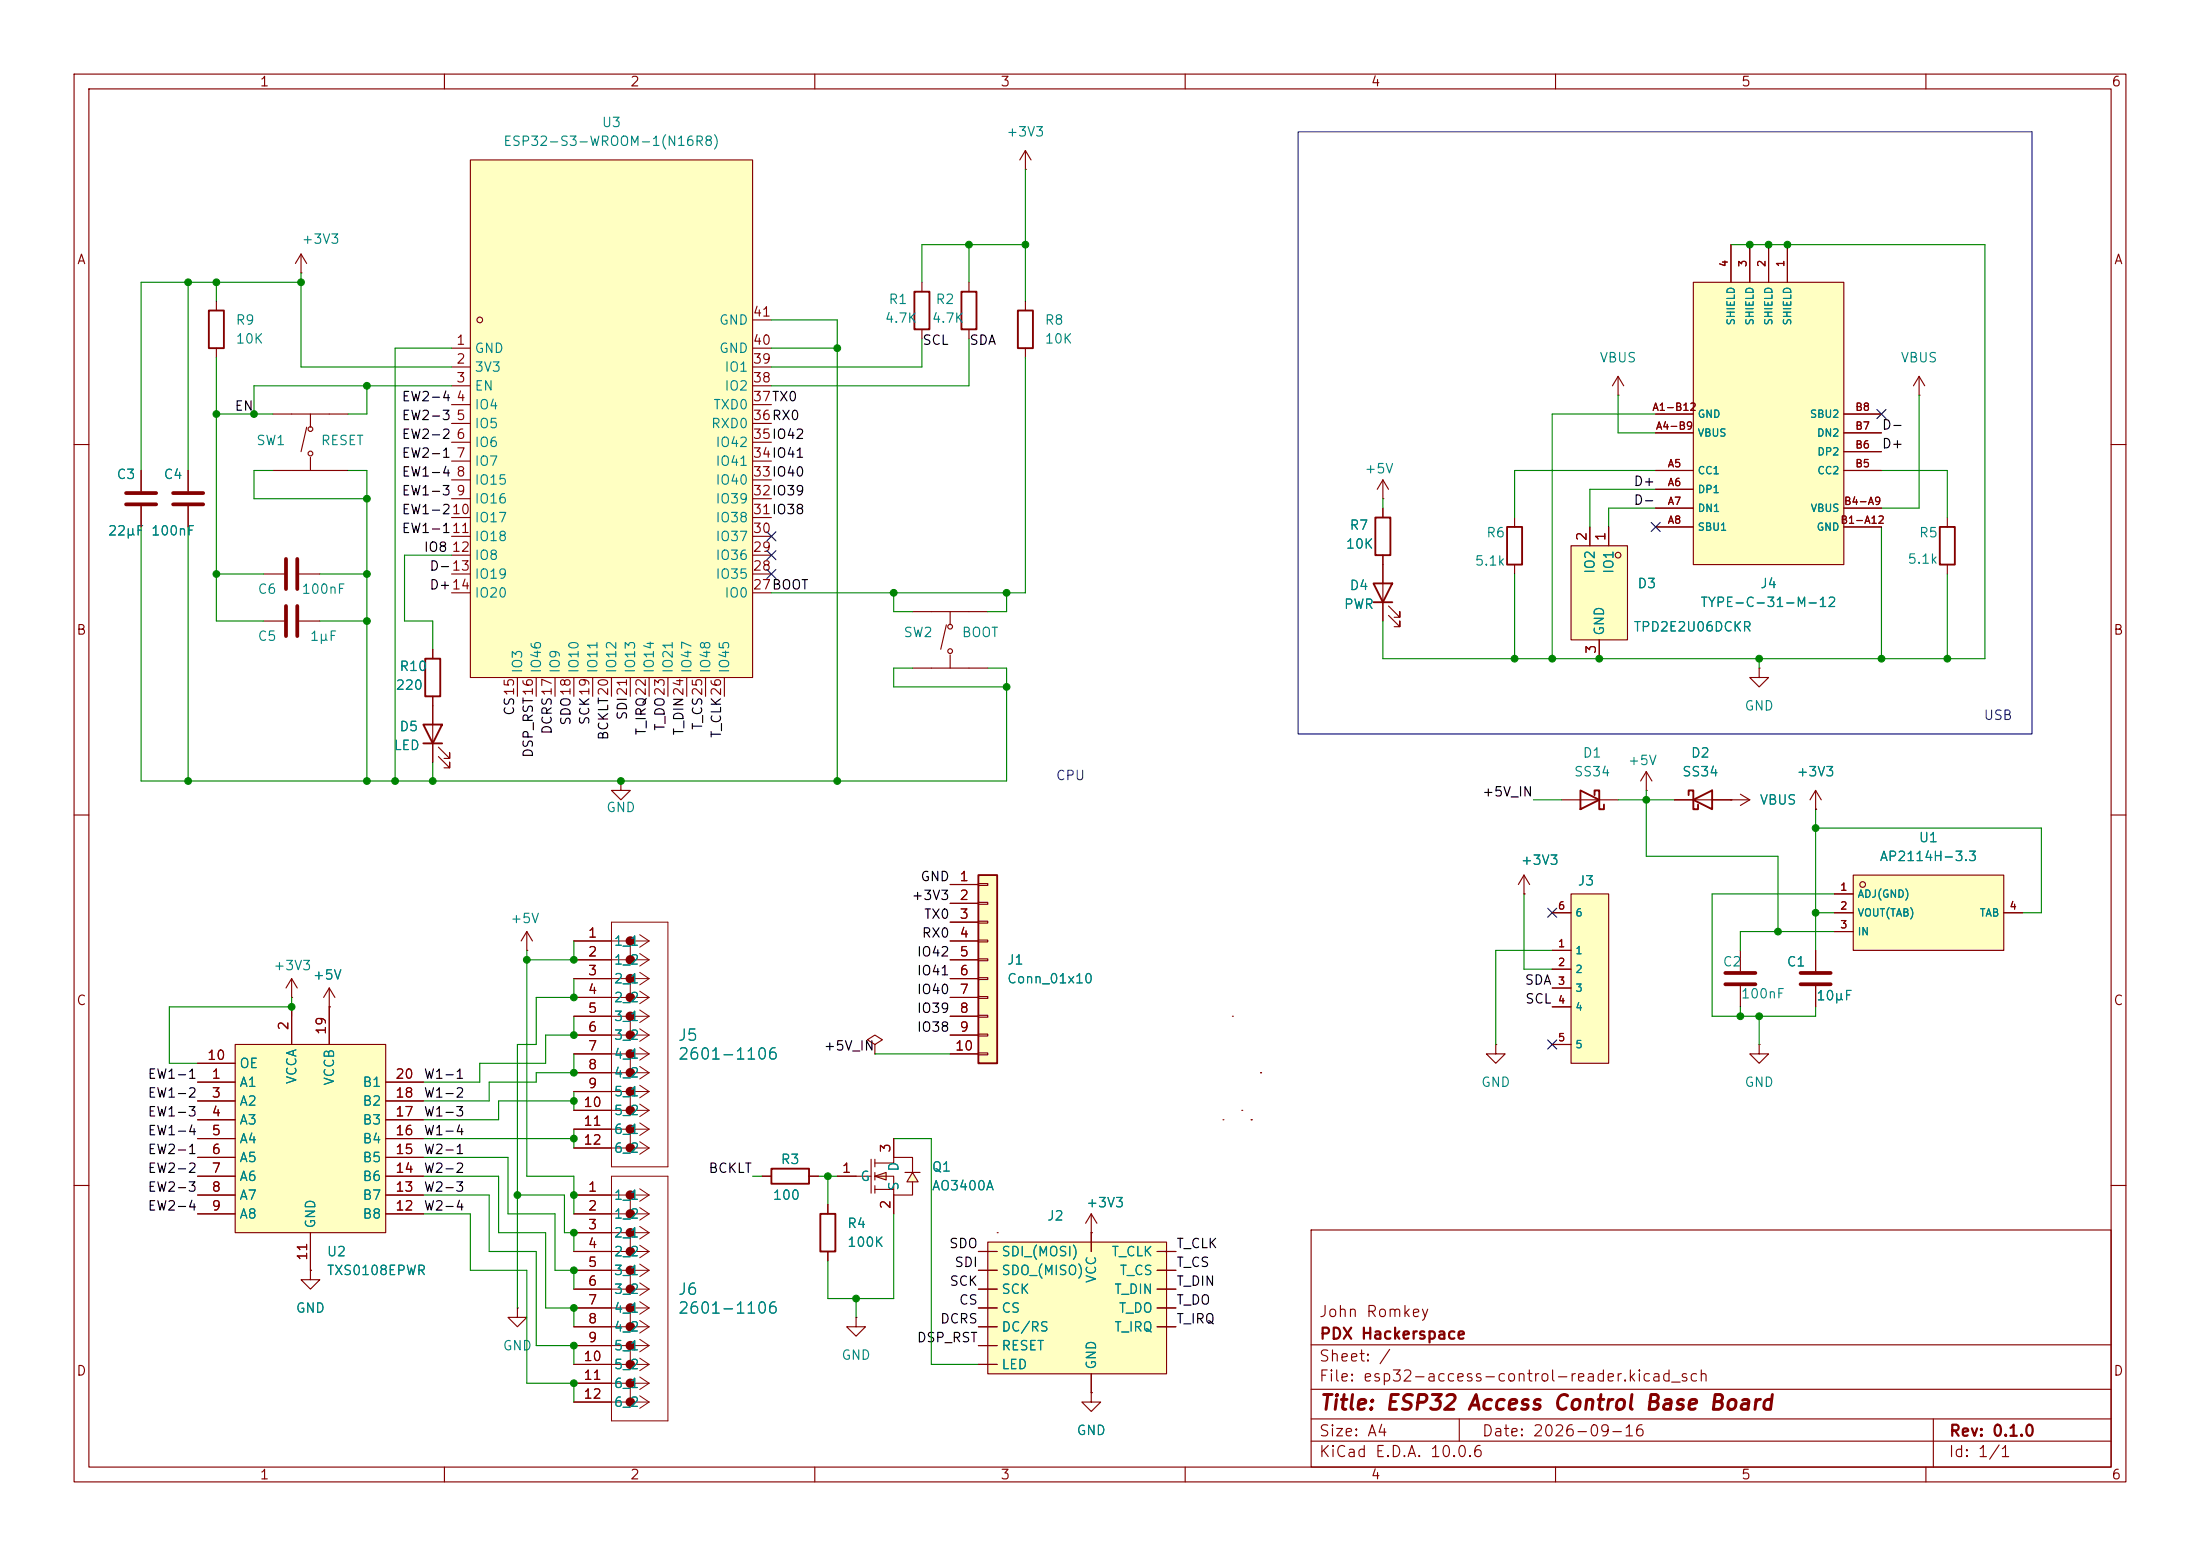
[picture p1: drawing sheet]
<svg xmlns="http://www.w3.org/2000/svg" width="297mm" height="210mm" viewBox="0 0 297 210" stroke-linecap="round" stroke-linejoin="round" font-family="sans-serif">
<g fill="none" stroke="#840000" stroke-width=".15">
<path d="M10 10h277v190h-277zM12 12h273v186h-273zM60 10v2M110 10v2M160 10v2M210 10v2M260 10v2M10 60h2M285 60h2M10 110h2M285 110h2M10 160h2"/>
<path d="M77.5 161.3h5M77.5 163.8h5M77.5 166.4h5M77.5 168.9h5M77.5 171.5h5M77.5 174h5M77.5 176.5h5M77.5 179.1h5M115.6 177.8v1.3h1.2l-1.2 1.2-1.3-1.2h1.3M115.6 177.8h.1M177 166h108v32h-108zM285 160h2"/>
<path d="M60 198v2M77.5 181.6h5M77.5 184.2h5M77.5 186.7h5M77.5 189.2h5M110 198v2M160 198v2M177 194.5h108M177 191.5h108M177 187.5h108M177 181.5h108M197 191.5v3"/>
<path d="M210 198v2M260 198v2M261 191.5v6.5"/>
</g>
<g fill="none" stroke="#840000" stroke-width=".14">
<path d="M82.5 158.8h7.7v33h-7.7zM82.5 161.3h5.1M82.5 163.8h5.1M82.5 166.4h5.1M82.5 168.9h5.1M82.5 171.5h5.1M82.5 174h5.1M82.5 176.5h5.1M82.5 179.1h5.1M85.1 161.3v2.5M85.1 166.4v2.5M85.1 171.5v2.5"/>
<path d="M85.1 176.5v2.6M86.4 160.4l1.2 .9M86.4 163l1.2 .8M86.4 165.5l1.2 .9M86.4 168.1l1.2 .8M86.4 170.6l1.2 .9M86.4 173.1l1.2 .9M86.4 175.7l1.2 .8M86.4 178.2l1.2 .9M87.6 161.3l-1.2 .8M87.6 163.8l-1.2 .9M87.6 166.4l-1.2 .8"/>
<path d="M87.6 168.9l-1.2 .9M87.6 171.5l-1.2 .8M87.6 174l-1.2 .8M87.6 176.5l-1.2 .9M87.6 179.1l-1.2 .8M82.5 181.6h5.1M82.5 184.2h5.1M82.5 186.7h5.1M82.5 189.2h5.1M85.1 181.6v2.6M85.1 186.7v2.5M86.4 180.8l1.2 .8"/>
<path d="M86.4 183.3l1.2 .9M86.4 185.8l1.2 .9M86.4 188.4l1.2 .8M87.6 181.6l-1.2 .9M87.6 184.2l-1.2 .8M87.6 186.7l-1.2 .8M87.6 189.2l-1.2 .9"/>
</g>
<g fill="#840000" stroke="#840000" stroke-width=".51">
<circle cx="85.1" cy="161.3" r=".38"/>
<circle cx="85.1" cy="163.8" r=".38"/>
<circle cx="85.1" cy="166.4" r=".38"/>
<circle cx="85.1" cy="168.9" r=".38"/>
<circle cx="85.1" cy="171.5" r=".38"/>
<circle cx="85.1" cy="174" r=".38"/>
<circle cx="85.1" cy="176.5" r=".38"/>
<circle cx="85.1" cy="179.1" r=".38"/>
<circle cx="85.1" cy="181.6" r=".38"/>
<circle cx="85.1" cy="184.2" r=".38"/>
<circle cx="85.1" cy="186.7" r=".38"/>
<circle cx="85.1" cy="189.2" r=".38"/>
</g>
<path d="M212.1 73.7h7.6v12.7h-7.6z" fill="#ffffc2"/>
<g fill="none" stroke="#840000" stroke-width=".15">
<path d="M36.8 55.9h10.2M41.4 57.7l-.8 3.3M41.9 55.9v1.8M36.8 63.5h10.2M41.9 61.7v1.8M204.5 69.9v1.2M204.5 76.2v1.3M212.1 73.7h7.6v12.7h-7.6zM214.6 71.1v2.6M217.2 71.1v2.6M215.9 86.4v2.5M71.1 128.3h.1"/>
<path d="M71.1 125.7l-.7 1.3M71.1 125.7l.8 1.3M71.1 125.7v2.6M201.9 141v1.2h1.3l-1.3 1.3-1.2-1.3h1.2M201.9 141h.1"/>
<circle cx="41.9" cy="57.9" r=".32"/>
<circle cx="41.9" cy="61.2" r=".32"/>
<circle cx="218.4" cy="74.9" r=".38"/>
</g>
<path d="M203.5 71.1h2v5.1h-2z" fill="none" stroke="#840000" stroke-width=".25"/>
<path d="M63.5 21.6h38.1v69.8h-38.1z" fill="#ffffc2"/>
<g fill="none" stroke="#840000" stroke-width=".15">
<path d="M63.5 21.6h38.1v69.8h-38.1zM61 47h2.5M61 49.5h2.5M61 52.1h2.5M61 54.6h2.5M61 57.2h2.5M61 59.7h2.5M101.6 47h2.5M101.6 49.5h2.5M101.6 52.1h2.5M101.6 54.6h2.5M101.6 57.2h2.5"/>
<path d="M101.6 59.7h2.5M101.6 43.2h2.5M61 62.2h2.5M61 64.8h2.5M61 67.3h2.5M61 69.9h2.5M61 72.4h2.5M61 74.9h2.5M61 77.5h2.5M101.6 62.2h2.5M101.6 64.8h2.5M101.6 67.3h2.5"/>
<path d="M101.6 69.9h2.5M101.6 72.4h2.5M101.6 74.9h2.5M101.6 77.5h2.5M61 80h2.5M69.8 91.4v2.6M72.4 91.4v2.6M74.9 91.4v2.6M77.5 91.4v2.6M80 91.4v2.6M82.5 91.4v2.6M85.1 91.4v2.6"/>
<path d="M87.6 91.4v2.6M90.2 91.4v2.6M92.7 91.4v2.6M95.2 91.4v2.6M97.8 91.4v2.6M101.6 80h2.5"/>
<circle cx="64.8" cy="43.2" r=".38"/>
</g>
<path d="M212.1 120.7h5.1v22.8h-5.1z" fill="#ffffc2"/>
<g fill="none" stroke="#840000" stroke-width=".15">
<path d="M218.4 53.3h.1M218.4 50.8l-.7 1.3M218.4 50.8l.8 1.3M218.4 50.8v2.5M259.1 53.3h.1M259.1 50.8l-.8 1.3M259.1 50.8l.7 1.3M259.1 50.8v2.5M19 63.5v2.8M19 68.3v2.8M186.7 67.3h.1M186.7 64.8v2.5"/>
<path d="M186.7 68.6v1.3M186.7 74.9v8.9M186.7 64.8l-.8 1.2M186.7 64.8l.8 1.2M262.9 69.9v1.2M262.9 76.2v1.3M187.5 83.1l1.5 1.5v-.8v.8h-.8M187.5 81.8l1.5 1.5v-.7v.7h-.8M237.5 90.2v1.2h1.3l-1.3 1.3-1.3-1.3h1.3M237.5 90.2h.1M205.7 118.1l-.7 1.3M205.7 118.1l.8 1.3"/>
<path d="M205.7 118.1v2.6M210.8 108h7.6M222.2 106.7h.1M222.2 104.1l-.7 1.3M222.2 104.1l.8 1.3M222.2 104.1v2.6M226.1 108h10.1M233.7 108h.1M234.9 107.2l1.3 .8M236.2 108l-1.3 .7M77.5 127h5M77.5 129.5h5"/>
<path d="M77.5 132.1h5M77.5 134.6h5M77.5 137.2h5M77.5 139.7h5M205.7 120.7h.1M209.5 128.3h2.6M209.5 130.8h2.6M209.5 133.4h2.6M209.5 135.9h2.6M209.5 123.2h2.6M212.1 120.7h5.1v22.8h-5.1zM234.9 128.3v2.8"/>
<path d="M234.9 133.1v2.8M245.1 128.3v2.8M245.1 133.1v2.8M77.5 142.2h5M77.5 144.8h5M77.5 147.3h5M77.5 149.9h5M77.5 152.4h5M77.5 154.9h5M209.5 141h2.6M237.5 141v1.2h1.3l-1.3 1.3-1.3-1.3h1.3M237.5 141h.1"/>
<path d="M69.8 176.5v1.3h1.3l-1.3 1.3-1.2-1.3h1.2M69.8 176.5h.1"/>
</g>
<path d="M185.4 78.7h2.6l-1.3 2.6zM185.7 69.9h2v5h-2zM261.9 71.1h2v5.1h-2zM185.4 81.3h2.6M213.4 106.7l2.5 1.3-2.5 1.2zM215.3 107.3v-.6h.6v2.5h.6v-.6M228 107.3v-.6h.6v2.5h.6v-.6M228.6 108l2.5-1.3v2.5z" fill="none" stroke="#840000" stroke-width=".25"/>
<path d="M17 66.5h4.1M17 68.1h4.1M232.9 131.3h4.1M232.9 132.8h4.1M243.1 131.3h4M243.1 132.8h4" fill="none" stroke="#840000" stroke-width=".51"/>
<g fill="none" stroke="#840000" stroke-width=".14">
<path d="M82.5 124.5h7.7v33h-7.7zM82.5 127h5.1M82.5 129.5h5.1M82.5 132.1h5.1M82.5 134.6h5.1M82.5 137.2h5.1M82.5 139.7h5.1M85.1 127v2.5M85.1 132.1v2.5M85.1 137.2v2.5M86.4 126.2l1.2 .8M86.4 128.7l1.2 .8"/>
<path d="M86.4 131.2l1.2 .9M86.4 133.8l1.2 .8M86.4 136.3l1.2 .9M86.4 138.9l1.2 .8M87.6 127l-1.2 .8M87.6 129.5l-1.2 .9M87.6 132.1l-1.2 .8M87.6 134.6l-1.2 .9M87.6 137.2l-1.2 .8M87.6 139.7l-1.2 .8M82.5 142.2h5.1M82.5 144.8h5.1"/>
<path d="M82.5 147.3h5.1M82.5 149.9h5.1M82.5 152.4h5.1M82.5 154.9h5.1M85.1 142.2v2.6M85.1 147.3v2.6M85.1 152.4v2.5M86.4 141.4l1.2 .8M86.4 143.9l1.2 .9M86.4 146.5l1.2 .8M86.4 149l1.2 .9M86.4 151.6l1.2 .8"/>
<path d="M86.4 154.1l1.2 .8M87.6 142.2l-1.2 .9M87.6 144.8l-1.2 .8M87.6 147.3l-1.2 .9M87.6 149.9l-1.2 .8M87.6 152.4l-1.2 .8M87.6 154.9l-1.2 .9"/>
</g>
<g fill="#840000" stroke="#840000" stroke-width=".51">
<circle cx="85.1" cy="127" r=".38"/>
<circle cx="85.1" cy="129.5" r=".38"/>
<circle cx="85.1" cy="132.1" r=".38"/>
<circle cx="85.1" cy="134.6" r=".38"/>
<circle cx="85.1" cy="137.2" r=".38"/>
<circle cx="85.1" cy="139.7" r=".38"/>
<circle cx="85.1" cy="142.2" r=".38"/>
<circle cx="85.1" cy="144.8" r=".38"/>
<circle cx="85.1" cy="147.3" r=".38"/>
<circle cx="85.1" cy="149.9" r=".38"/>
<circle cx="85.1" cy="152.4" r=".38"/>
<circle cx="85.1" cy="154.9" r=".38"/>
</g>
<path d="M228.6 38.1h20.3v38.1h-20.3z" fill="#ffffc2"/>
<g fill="none" stroke="#840000" stroke-width=".15">
<path d="M228.6 38.1h20.3v38.1h-20.3zM233.7 33v5.1M236.2 33v5.1M238.8 33v5.1M241.3 33v5.1M29.2 40.6v1.3M29.2 47v1.3M223.5 55.9h5.1M223.5 58.4h5.1M248.9 55.9h5.1M248.9 58.4h5.1M25.4 63.5v2.8"/>
<path d="M25.4 68.3v2.8M223.5 63.5h5.1M223.5 66h5.1M223.5 68.6h5.1M223.5 71.1h5.1M248.9 63.5h5.1M248.9 68.6h5.1M248.9 71.1h5.1M248.9 61h5.1"/>
</g>
<path d="M23.4 66.5h4M23.4 68.1h4" fill="none" stroke="#840000" stroke-width=".51"/>
<path d="M28.2 41.9h2v5.1h-2z" fill="none" stroke="#840000" stroke-width=".25"/>
<path d="M250.2 118.1h20.3v10.2h-20.3z" fill="#ffffc2"/>
<circle cx="251.5" cy="119.4" r=".38" fill="#ffffc2" stroke="#ffffc2" stroke-width=".14"/>
<g fill="none" stroke="#840000" stroke-width=".15">
<path d="M138.4 22.9h.1M138.4 20.3v2.6M138.4 20.3l-.7 1.3M138.4 20.3l.8 1.3M138.4 40.6v1.3M138.4 47v1.3M123.2 82.6h10.1M123.2 90.2h10.1M127.8 84.3l-.8 3.3M128.3 82.6v1.7M128.3 88.4v1.8M83.8 105.4v1.3h1.3l-1.3 1.3-1.3-1.3h1.3"/>
<path d="M83.8 105.4h.1M245.1 109.2h.1M245.1 106.7l-.8 1.3M245.1 106.7l.8 1.3M245.1 106.7v2.5M250.2 118.1h20.3v10.2h-20.3zM39.4 134.6h.1M39.4 132.1l-.8 1.3M39.4 132.1l.7 1.3M39.4 132.1v2.5M44.4 135.9h.1M44.4 133.4l-.7 1.2"/>
<path d="M44.4 133.4l.8 1.2M44.4 133.4v2.5M247.6 120.7h2.6M247.6 123.2h2.6M247.6 125.7h2.6M270.5 123.2h2.5M147.3 166.4h.1M147.3 163.8l-.7 1.3M147.3 163.8l.8 1.3M147.3 163.8v2.6"/>
<circle cx="128.3" cy="87.9" r=".32"/>
<circle cx="128.3" cy="84.6" r=".32"/>
<circle cx="251.5" cy="119.4" r=".38"/>
</g>
<path d="M137.4 41.9h2v5.1h-2z" fill="none" stroke="#840000" stroke-width=".25"/>
<path d="M133.3 167.6h24.2v17.8h-24.2z" fill="#ffffc2"/>
<g fill="none" stroke="#840000" stroke-width=".15">
<path d="M35.6 77.5h2.8M40.4 77.5h2.8M35.6 83.8h2.8M40.4 83.8h2.8M166.4 137.2h.1M165.1 151.1h.1M167.6 149.9h.1M168.9 151.1h.1M170.2 144.8h.1M41.9 171.5v1.2h1.3l-1.3 1.3-1.3-1.3h1.3M41.9 171.5h.1M132.1 176.5h2.5"/>
<path d="M132.1 179.1h2.5M132.1 168.9h2.5M132.1 174h2.5M132.1 171.5h2.5M133.3 167.6h24.2v17.8h-24.2zM134.6 166.4h.1M147.3 166.4v2.5M156.2 176.5h2.5M156.2 179.1h2.5M156.2 168.9h2.5M156.2 174h2.5M156.2 171.5h2.5"/>
<path d="M132.1 181.6h2.5M132.1 184.2h2.5M147.3 185.4v2.6"/>
</g>
<path d="M38.6 75.4v4.1M40.1 75.4v4.1M38.6 81.8v4.1M40.1 81.8v4.1" fill="none" stroke="#840000" stroke-width=".51"/>
<path d="M31.7 141h20.4v25.4h-20.4z" fill="#ffffc2"/>
<g fill="none" stroke="#840000" stroke-width=".15">
<path d="M124.5 38.1v1.3M124.5 44.5v1.2M58.4 87.6v1.3M58.4 94v8.9M59.2 102.1l1.5 1.5v-.7v.7h-.8M59.2 100.8l1.5 1.6v-.8v.8h-.8M39.4 135.9v5.1M44.4 135.9v5.1M26.7 146.1h5M26.7 148.6h5M26.7 151.1h5M26.7 153.7h5"/>
<path d="M26.7 156.2h5M26.7 158.8h5M26.7 143.5h5M31.7 141h20.4v25.4h-20.4zM52.1 146.1h5M52.1 148.6h5M52.1 151.1h5M52.1 153.7h5M52.1 156.2h5M52.1 158.8h5M26.7 161.3h5M26.7 163.8h5"/>
<path d="M41.9 166.4v5.1M52.1 161.3h5M52.1 163.8h5"/>
</g>
<path d="M123.4 39.4h2.1v5.1h-2.1zM57.1 97.8h2.6l-1.3 2.5zM57.4 88.9h2v5.1h-2zM57.1 100.3h2.6" fill="none" stroke="#840000" stroke-width=".25"/>
<g fill="#ffffc2">
<path d="M118.1 158.8l1.5-.6v1.1z"/>
<path d="M123.2 158.2l.7 1.3h-1.5z"/>
</g>
<g fill="none" stroke="#840000" stroke-width=".15">
<path d="M130.8 38.1v1.3M130.8 44.5v1.2M102.9 158.8h1.2M109.2 158.8h1.3M113 158.8h4.6M117.6 156.5v4.5M118.1 157h2.5v-.8h2.6v2M118.1 158.8l1.5-.6v1.1zM118.1 158.8h2.5v2.5h2.6v-1.8M118.1 141l1-.7-1-.6-1 .6 1 .7v1.2M118.1 142.2h.1M118.1 156.5v1"/>
<path d="M118.1 158.2v1.1M120.6 153.7v2.5M122.2 158.2h2M123.2 158.2l.7 1.3h-1.5zM118.1 160v1M118.1 160.5h2.5M120.6 161.3v2.5"/>
</g>
<path d="M129.8 39.4h2v5.1h-2zM104.1 157.7h5.1v2.1h-5.1z" fill="none" stroke="#840000" stroke-width=".25"/>
<path d="M132.1 118.1h2.5v25.4h-2.5z" fill="#ffffc2"/>
<path d="M132.1 118.1h2.5v25.4h-2.5zM110.7 163.8h2.1v5.1h-2.1z" fill="none" stroke="#840000" stroke-width=".25"/>
<g fill="none" stroke="#840000" stroke-width=".15">
<path d="M40.6 36.8h.1M40.6 34.3l-.7 1.3M40.6 34.3l.8 1.3M40.6 34.3v2.5M233.7 33v5.1M236.2 33v5.1M238.8 33v5.1M241.3 33v5.1M223.5 55.9h5.1M223.5 58.4h5.1M248.9 55.9h5.1M248.9 58.4h5.1"/>
<path d="M19 63.5v2.8M19 68.3v2.8M25.4 63.5v2.8M25.4 68.3v2.8M186.7 68.6v1.3M186.7 74.9v3.8M214.6 71.1v2.6M217.2 71.1v2.6M223.5 63.5h5.1M223.5 66h5.1M223.5 68.6h5.1M223.5 71.1h5.1"/>
<path d="M248.9 63.5h5.1M248.9 68.6h5.1M248.9 71.1h5.1M248.9 61h5.1M58.4 87.6v1.3M58.4 94v3.8M186.7 81.3v2.5M215.9 86.4v2.5M58.4 100.3v2.6M128.3 119.4h3.8M132.1 119.3h1.2v.2h-1.2zM226.1 108h2.5"/>
<path d="M231.1 108h2.6M233.7 108h.1M245.1 109.2h.1M39.4 135.9v5.1M44.4 135.9h.1M44.4 135.9v5.1M77.5 127h5M77.5 129.5h5M77.5 132.1h5M77.5 134.6h5M77.5 137.2h5M77.5 139.7h5"/>
<path d="M128.3 121.9h3.8M128.3 124.5h3.8M128.3 127h3.8M128.3 129.5h3.8M128.3 132.1h3.8M128.3 134.6h3.8M128.3 137.2h3.8M128.3 139.7h3.8M132.1 121.8h1.2v.2h-1.2zM132.1 124.3h1.2v.3h-1.2zM132.1 126.9h1.2v.2h-1.2zM132.1 129.4h1.2v.3h-1.2z"/>
<path d="M132.1 132h1.2v.2h-1.2zM132.1 134.5h1.2v.2h-1.2zM132.1 137h1.2v.3h-1.2zM132.1 139.6h1.2v.2h-1.2zM205.7 120.7h.1M209.5 123.2h2.6M209.5 128.3h2.6M209.5 130.8h2.6M209.5 133.4h2.6M209.5 135.9h2.6M245.1 128.3v2.8M245.1 133.1v2.8"/>
<path d="M247.6 120.7h2.6M247.6 123.2h2.6M247.6 125.7h2.6M270.5 123.2h2.5M26.7 158.8h5M26.7 146.1h5M26.7 148.6h5M26.7 151.1h5M26.7 153.7h5M26.7 156.2h5M26.7 143.5h5M52.1 158.8h5"/>
<path d="M52.1 146.1h5M52.1 148.6h5M52.1 151.1h5M52.1 153.7h5M52.1 156.2h5M77.5 142.2h5M77.5 144.8h5M77.5 147.3h5M77.5 149.9h5M77.5 152.4h5M77.5 154.9h5M102.9 158.8h1.2"/>
<path d="M109.2 158.8h1.3M113 158.8h2.6M120.6 153.7v2.5M128.3 142.2h3.8M132.1 142.1h1.2v.3h-1.2zM209.5 141h2.6M26.7 161.3h5M26.7 163.8h5M41.9 171.5h.1M41.9 166.4v5.1M52.1 161.3h5M52.1 163.8h5"/>
<path d="M77.5 161.3h5M77.5 163.8h5M77.5 166.4h5M77.5 168.9h5M77.5 171.5h5M77.5 174h5M77.5 176.5h5M77.5 179.1h5M111.8 162.6v1.2M111.8 168.9v1.3M120.6 161.3v2.5M132.1 168.9h2.5"/>
<path d="M132.1 171.5h2.5M132.1 174h2.5M132.1 176.5h2.5M132.1 179.1h2.5M147.3 166.4h.1M147.3 166.4v2.5M156.2 168.9h2.5M156.2 171.5h2.5M156.2 174h2.5M156.2 176.5h2.5M156.2 179.1h2.5M77.5 181.6h5"/>
<path d="M77.5 184.2h5M77.5 186.7h5M77.5 189.2h5M132.1 181.6h2.5M132.1 184.2h2.5M147.3 188v1.2h1.3l-1.3 1.3-1.3-1.3h1.3M147.3 188h.1M147.3 185.4v2.6"/>
</g>
<g fill="none" stroke="#008400" stroke-width=".15">
<path d="M25.4 38.1v25.4M29.2 38.1v2.5M40.6 36.8v12.7h20.4M40.6 38.1h-21.6v25.4M130.8 33v5.1M138.4 22.9v17.7M138.4 33h-13.9v5.1M233.7 33h34.3v55.9h-81.3v-5.1M29.2 55.9h7.6M29.2 48.3v35.5h6.4M49.5 52.1v3.8h-2.5M61 52.1h-26.7v3.8"/>
<path d="M61 47h-7.7v58.4M104.1 47h8.9M104.1 43.2h8.9v62.2M124.5 45.7v3.8h-20.4M130.8 45.7v6.4h-26.7M138.4 48.3v31.7h-34.3M218.4 53.3v5.1h5.1M223.5 55.9h-14v33M259.1 53.3v15.3h-5.1M19 71.1v34.3h116.9v-15.2h-2.6M25.4 71.1v34.3M29.2 77.5h6.4"/>
<path d="M36.8 63.5h-2.5v3.8h15.2M43.2 77.5h6.3M47 63.5h2.5v41.9M61 74.9h-6.4v8.9h3.8v3.8M186.7 67.3v1.3M204.5 77.5v11.4M223.5 68.6h-6.3v2.5M223.5 63.5h-19v6.4M223.5 66h-8.9v5.1M254 63.5h8.9v6.4M254 71.1v17.8M262.9 77.5v11.4"/>
<path d="M43.2 83.8h6.3M120.6 80v2.6h2.6M123.2 90.2h-2.6v2.5h15.3M135.9 80v2.6h-2.6M237.5 88.9v1.3M58.4 102.9v2.5M207 108h3.8M218.4 108h7.7M222.2 106.7v8.9h17.8v10.1M245.1 109.2v19.1M245.1 111.8h30.5v11.4h-2.6M39.4 135.9h-16.5v7.6h3.8"/>
<path d="M39.4 134.6v2.6M71.1 128.3v30.5h6.4v5M77.5 132.1v2.5h-5.1v6.4h-2.6v35.5M77.5 127v2.5h-6.4M77.5 137.2v2.5h-3.8v3.8h-8.9v2.6h-7.7M205.7 120.7v10.1h3.8M209.5 128.3h-7.6v12.7M234.9 135.9v1.3M237.5 137.2v3.8M245.1 123.2h2.5M247.6 120.7h-16.5v16.5h14v-1.3M247.6 125.7h-12.7v2.6"/>
<path d="M57.1 158.8h10.2v7.6h6.4v10.1h3.8v2.6M57.1 156.2h11.5v7.6h6.3v7.7h2.6v2.5M57.1 153.7h20.4M77.5 142.2v2.6h-5.1v1.3h-6.4v2.5h-8.9M77.5 147.3v2.6M77.5 152.4v2.5M77.5 148.6h-10.2v2.5h-10.2M101.6 158.8h1.3M110.5 158.8h2.5M111.8 158.8v3.8M118.1 142.2h10.2M120.6 153.7h5.1v30.5h6.4"/>
<path d="M57.1 161.3h8.9v7.6h6.4v12.7h5.1v2.6M57.1 163.8h6.4v7.7h7.6v15.2h6.4v2.5M69.8 161.3h6.4v5.1h1.3v2.5M115.6 175.3v2.5M120.6 163.8v11.5h-8.8v-5.1"/>
</g>
<g fill="none" stroke="#000084" stroke-width=".15">
<path d="M253.4 55.3l1.2 1.2M254.6 55.3l-1.2 1.2M103.5 71.8l1.2 1.2M103.5 76.9l1.2 1.2M103.5 74.3l1.2 1.2M104.7 71.8l-1.2 1.2M104.7 76.9l-1.2 1.2M104.7 74.3l-1.2 1.2M222.9 70.5l1.2 1.2M224.1 70.5l-1.2 1.2M208.9 122.6l1.3 1.2M210.2 122.6l-1.3 1.2"/>
<path d="M208.9 140.4l1.3 1.2M210.2 140.4l-1.3 1.2"/>
</g>
<path d="M175.3 17.8h99v81.3h-99z" fill="none" stroke="#0000c2" stroke-width=".15"/>
<g fill="#008400" stroke="#008400" stroke-width=".14">
<circle cx="77.5" cy="139.7" r=".46"/>
<circle cx="71.1" cy="129.5" r=".46"/>
<circle cx="77.5" cy="129.5" r=".46"/>
<circle cx="77.5" cy="134.6" r=".46"/>
<circle cx="77.5" cy="148.6" r=".46"/>
<circle cx="77.5" cy="153.7" r=".46"/>
<circle cx="77.5" cy="144.8" r=".46"/>
<circle cx="58.4" cy="105.4" r=".46"/>
<circle cx="49.5" cy="105.4" r=".46"/>
<circle cx="53.3" cy="105.4" r=".46"/>
<circle cx="49.5" cy="83.8" r=".46"/>
<circle cx="49.5" cy="77.5" r=".46"/>
<circle cx="39.4" cy="135.9" r=".46"/>
<circle cx="29.2" cy="77.5" r=".46"/>
<circle cx="115.6" cy="175.3" r=".46"/>
<circle cx="111.8" cy="158.8" r=".46"/>
<circle cx="29.2" cy="55.9" r=".46"/>
<circle cx="25.4" cy="38.1" r=".46"/>
<circle cx="29.2" cy="38.1" r=".46"/>
<circle cx="25.4" cy="105.4" r=".46"/>
<circle cx="34.3" cy="55.9" r=".46"/>
<circle cx="49.5" cy="67.3" r=".46"/>
<circle cx="49.5" cy="52.1" r=".46"/>
<circle cx="40.6" cy="38.1" r=".46"/>
<circle cx="77.5" cy="161.3" r=".46"/>
<circle cx="69.8" cy="161.3" r=".46"/>
<circle cx="77.5" cy="171.5" r=".46"/>
<circle cx="77.5" cy="176.5" r=".46"/>
<circle cx="77.5" cy="181.6" r=".46"/>
<circle cx="77.5" cy="186.7" r=".46"/>
<circle cx="77.5" cy="166.4" r=".46"/>
<circle cx="113" cy="105.4" r=".46"/>
<circle cx="83.8" cy="105.4" r=".46"/>
<circle cx="138.4" cy="33" r=".46"/>
<circle cx="130.8" cy="33" r=".46"/>
<circle cx="135.9" cy="80" r=".46"/>
<circle cx="135.9" cy="92.7" r=".46"/>
<circle cx="113" cy="47" r=".46"/>
<circle cx="120.6" cy="80" r=".46"/>
<circle cx="204.5" cy="88.9" r=".46"/>
<circle cx="262.9" cy="88.9" r=".46"/>
<circle cx="245.1" cy="111.8" r=".46"/>
<circle cx="237.5" cy="88.9" r=".46"/>
<circle cx="240" cy="125.7" r=".46"/>
<circle cx="245.1" cy="123.2" r=".46"/>
<circle cx="254" cy="88.9" r=".46"/>
<circle cx="238.8" cy="33" r=".46"/>
<circle cx="241.3" cy="33" r=".46"/>
<circle cx="236.2" cy="33" r=".46"/>
<circle cx="234.9" cy="137.2" r=".46"/>
<circle cx="237.5" cy="137.2" r=".46"/>
<circle cx="222.2" cy="108" r=".46"/>
<circle cx="215.9" cy="88.9" r=".46"/>
<circle cx="209.5" cy="88.9" r=".46"/>
</g>
<text font-size="2" fill="#840000" x="178" y="190.8">Title: ESP32 Access Control Base Board</text>
<g font-size="1.5" fill="#008484">
<text x="91.4" y="140.9">J5</text>
<text x="91.4" y="143.4">2601-1106</text>
<text x="91.4" y="175.1">J6</text>
<text x="91.4" y="177.7">2601-1106</text>
</g>
<g font-size="1.5" fill="#840000">
<text x="178" y="178.1">John Romkey</text>
<text x="178" y="184.1">Sheet: /</text>
<text x="178" y="181.1">PDX Hackerspace</text>
<text x="178" y="186.8">File: esp32-access-control-reader.kicad_sch</text>
<text x="178" y="197">KiCad E.D.A. 10.0.6</text>
<text x="178" y="194.2">Size: A4</text>
<text x="200" y="194.2">Date: 2026-09-16</text>
<text x="263" y="197">Id: 1/1</text>
<text x="263" y="194.2">Rev: 0.1.0</text>
</g>
<g font-size="1.3" fill="#840000">
<text x="35" y="12">1</text>
<text x="85" y="12">2</text>
<text x="135" y="12">3</text>
<text x="185" y="12">4</text>
<text x="235" y="12">5</text>
<text x="285" y="12">6</text>
<text x="10.3" y="36">A</text>
<text x="285.3" y="36">A</text>
<text x="61.5" y="46.9">1</text>
<text x="101.5" y="46.9">40</text>
<text x="101.5" y="43">41</text>
<text x="61.5" y="49.4">2</text>
<text x="61.5" y="51.9">3</text>
<text x="101.5" y="51.9">38</text>
<text x="101.5" y="49.4">39</text>
<text x="61.5" y="54.5">4</text>
<text x="61.5" y="57">5</text>
<text x="61.5" y="59.6">6</text>
<text x="101.5" y="59.6">35IO42</text>
<text x="101.5" y="57">36RX0</text>
<text x="101.5" y="54.5">37TX0</text>
<text x="61.5" y="62.1">7</text>
<text x="61.5" y="64.6">8</text>
<text x="101.5" y="64.6">33IO40</text>
<text x="101.5" y="62.1">34IO41</text>
<text x="61.5" y="67.2">9</text>
<text x="101.5" y="69.7">31IO38</text>
<text x="101.5" y="67.2">32IO39</text>
<text x="60.9" y="74.8">12</text>
<text x="101.5" y="77.3">28</text>
<text x="101.5" y="74.8">29</text>
<text x="101.5" y="72.3">30</text>
<text x="214.5" y="73.1" transform="rotate(-90 214.5 73.1)">2</text>
<text x="217" y="73.1" transform="rotate(-90 217 73.1)">1</text>
<text x="101.5" y="79.9">27BOOT</text>
<text x="10.2" y="86">B</text>
<text x="215.8" y="88.4" transform="rotate(-90 215.8 88.4)">3</text>
<text x="285.2" y="86">B</text>
<text x="129.4" y="119.2">1</text>
<text x="129.4" y="121.8">2</text>
<text x="129.4" y="124.3">3</text>
<text x="79.3" y="126.9">1</text>
<text x="79.3" y="129.4">2</text>
<text x="79.3" y="131.9">3</text>
<text x="129.4" y="126.9">4</text>
<text x="129.4" y="129.4">5</text>
<text x="129.4" y="131.9">6</text>
<text x="10.2" y="136">C</text>
<text x="79.3" y="134.5">4</text>
<text x="79.3" y="137">5</text>
<text x="129.4" y="134.5">7</text>
<text x="129.4" y="137">8</text>
<text x="285.2" y="136">C</text>
<text x="27.9" y="143.4">10</text>
<text x="39.2" y="139.2" transform="rotate(-90 39.2 139.2)">2</text>
<text x="44.3" y="139.8" transform="rotate(-90 44.3 139.8)">19</text>
<text x="79.3" y="139.6">6</text>
<text x="79.3" y="142.1">7</text>
<text x="128.8" y="142.1">10</text>
<text x="129.4" y="139.6">9</text>
<text x="28.5" y="145.9">1</text>
<text x="28.5" y="148.5">3</text>
<text x="53.3" y="148.5">18</text>
<text x="53.3" y="145.9">20</text>
<text x="78.7" y="149.7">10</text>
<text x="79.3" y="144.6">8</text>
<text x="79.3" y="147.2">9</text>
<text x="28.5" y="151">4</text>
<text x="28.5" y="153.5">5</text>
<text x="53.3" y="153.5">16</text>
<text x="53.3" y="151">17</text>
<text x="78.7" y="152.3">11</text>
<text x="78.7" y="154.8">12</text>
<text x="120.5" y="155.7" transform="rotate(-90 120.5 155.7)">3</text>
<text x="28.5" y="156.1">6</text>
<text x="28.5" y="158.6">7</text>
<text x="28.5" y="161.2">8</text>
<text x="53.3" y="161.2">13</text>
<text x="53.3" y="158.6">14</text>
<text x="53.3" y="156.1">15</text>
<text x="79.3" y="161.2">1</text>
<text x="113.6" y="158.6">1</text>
<text x="28.5" y="163.7">9</text>
<text x="53.3" y="163.7">12</text>
<text x="79.3" y="163.7">2</text>
<text x="79.3" y="166.2">3</text>
<text x="120.5" y="163.3" transform="rotate(-90 120.5 163.3)">2</text>
<text x="41.8" y="170.2" transform="rotate(-90 41.8 170.2)">11</text>
<text x="79.3" y="168.8">4</text>
<text x="79.3" y="171.3">5</text>
<text x="79.3" y="173.9">6</text>
<text x="79.3" y="176.4">7</text>
<text x="79.3" y="178.9">8</text>
<text x="10.2" y="186">D</text>
<text x="78.7" y="184">10</text>
<text x="79.3" y="181.5">9</text>
<text x="285.2" y="186">D</text>
<text x="78.7" y="186.6">11</text>
<text x="78.7" y="189.1">12</text>
<text x="35" y="200">1</text>
<text x="85" y="200">2</text>
<text x="135" y="200">3</text>
<text x="185" y="200">4</text>
<text x="235" y="200">5</text>
<text x="285" y="200">6</text>
</g>
<g font-size="1.3" fill="#008484">
<text x="81.2" y="17.5">U3</text>
<text x="67.8" y="20">ESP32-S3-WROOM-1(N16R8)</text>
<text x="135.8" y="18.7">+3V3</text>
<text x="40.6" y="33.2">+3V3</text>
<text x="119.9" y="41.3">R1</text>
<text x="126.2" y="41.3">R2</text>
<text x="31.7" y="44.1">R9</text>
<text x="31.7" y="46.7">10K</text>
<text x="64" y="48">GND</text>
<text x="97" y="48">GND</text>
<text x="97" y="44.1">GND</text>
<text x="119.4" y="43.9">4.7K</text>
<text x="125.7" y="43.9">4.7K</text>
<text x="141" y="44.1">R8</text>
<text x="141" y="46.7">10K</text>
<text x="64" y="50.5">3V3</text>
<text x="64" y="53">EN</text>
<text x="97.7" y="53">IO2</text>
<text x="97.7" y="50.5">IO1</text>
<text x="215.9" y="49.2">VBUS</text>
<text x="256.5" y="49.2">VBUS</text>
<text x="64" y="55.6">IO4</text>
<text x="64" y="58.1">IO5</text>
<text x="95.9" y="58.1">RXD0</text>
<text x="96.2" y="55.6">TXD0</text>
<text x="15.7" y="65">C3</text>
<text x="22" y="65">C4</text>
<text x="34.5" y="60.4">SW1</text>
<text x="43.2" y="60.4">RESET</text>
<text x="64" y="60.7">IO6</text>
<text x="64" y="63.2">IO7</text>
<text x="64" y="65.7">IO15</text>
<text x="96.5" y="65.7">IO40</text>
<text x="96.5" y="63.2">IO41</text>
<text x="96.5" y="60.7">IO42</text>
<text x="184.1" y="64.2">+5V</text>
<text x="64" y="68.3">IO16</text>
<text x="64" y="70.8">IO17</text>
<text x="96.5" y="70.8">IO38</text>
<text x="96.5" y="68.3">IO39</text>
<text x="182.1" y="71.8">R7</text>
<text x="14.5" y="72.6">22µF 100nF</text>
<text x="64" y="73.4">IO18</text>
<text x="64" y="75.9">IO8</text>
<text x="96.5" y="75.9">IO36</text>
<text x="96.5" y="73.4">IO37</text>
<text x="181.6" y="74.4">10K</text>
<text x="199" y="76.7">5.1k</text>
<text x="200.6" y="72.8">R6</text>
<text x="215.6" y="77.5" transform="rotate(-90 215.6 77.5)">IO2</text>
<text x="218.1" y="77.5" transform="rotate(-90 218.1 77.5)">IO1</text>
<text x="257.4" y="76.4">5.1k</text>
<text x="259" y="72.8">R5</text>
<text x="34.7" y="80.5">C6</text>
<text x="40.6" y="80.5">100nF</text>
<text x="64" y="78.4">IO19</text>
<text x="64" y="81">IO20</text>
<text x="96.5" y="78.4">IO35</text>
<text x="97.7" y="81">IO0</text>
<text x="181.3" y="82.5">PWR</text>
<text x="182.1" y="80">D4</text>
<text x="221" y="79.7">D3</text>
<text x="229.5" y="82.2">TYPE-C-31-M-12</text>
<text x="237.5" y="79.7">J4</text>
<text x="34.7" y="86.8">C5</text>
<text x="41.7" y="86.8">1µF</text>
<text x="121.9" y="86.3">SW2</text>
<text x="129.8" y="86.3">BOOT</text>
<text x="216.9" y="85.9" transform="rotate(-90 216.9 85.9)">GND</text>
<text x="220.5" y="85.5">TPD2E2U06DCKR</text>
<text x="53.3" y="93.4">220</text>
<text x="53.8" y="90.9">R10</text>
<text x="70.8" y="91" transform="rotate(-90 70.8 91)">IO3</text>
<text x="73.4" y="91" transform="rotate(-90 73.4 91)">IO46</text>
<text x="75.9" y="91" transform="rotate(-90 75.9 91)">IO9</text>
<text x="78.4" y="91" transform="rotate(-90 78.4 91)">IO10</text>
<text x="81" y="91" transform="rotate(-90 81 91)">IO11</text>
<text x="83.5" y="91" transform="rotate(-90 83.5 91)">IO12</text>
<text x="86.1" y="91" transform="rotate(-90 86.1 91)">IO13</text>
<text x="88.6" y="91" transform="rotate(-90 88.6 91)">IO14</text>
<text x="91.1" y="91" transform="rotate(-90 91.1 91)">IO21</text>
<text x="93.7" y="91" transform="rotate(-90 93.7 91)">IO47</text>
<text x="96.2" y="91" transform="rotate(-90 96.2 91)">IO48</text>
<text x="98.8" y="91" transform="rotate(-90 98.8 91)">IO45</text>
<text x="53.1" y="101.5">LED</text>
<text x="53.8" y="99">D5</text>
<text x="235.4" y="96.2">GND</text>
<text x="212.4" y="105.1">SS34</text>
<text x="213.6" y="102.6">D1</text>
<text x="219.7" y="103.6">+5V</text>
<text x="227" y="105.1">SS34</text>
<text x="228.2" y="102.6">D2</text>
<text x="242.4" y="105.1">+3V3</text>
<text x="81.8" y="109.9">GND</text>
<text x="237.5" y="108.9">VBUS</text>
<text x="259" y="114">U1</text>
<text x="205.2" y="117">+3V3</text>
<text x="212.9" y="119.8">J3</text>
<text x="253.7" y="116.5">AP2114H-3.3</text>
<text x="68.8" y="124.9">+5V</text>
<text x="36.8" y="131.3">+3V3</text>
<text x="82.8" y="128">1_1</text>
<text x="82.8" y="130.5">1_2</text>
<text x="135.9" y="130.5">J1</text>
<text x="232.5" y="130.8">C2</text>
<text x="241.1" y="130.8">C1</text>
<text x="42.1" y="132.5">+5V</text>
<text x="82.8" y="133">2_1</text>
<text x="82.8" y="135.6">2_2</text>
<text x="135.9" y="133">Conn_01x10</text>
<text x="234.9" y="135.1">100nF</text>
<text x="245.1" y="135.3">10µF</text>
<text x="82.8" y="138.1">3_1</text>
<text x="82.8" y="140.7">3_2</text>
<text x="82.8" y="143.2">4_1</text>
<text x="32.2" y="147">A1</text>
<text x="32.2" y="149.6">A2</text>
<text x="32.2" y="144.5">OE</text>
<text x="40.3" y="146.4" transform="rotate(-90 40.3 146.4)">VCCA</text>
<text x="45.4" y="146.6" transform="rotate(-90 45.4 146.6)">VCCB</text>
<text x="48.9" y="149.6">B2</text>
<text x="48.9" y="147">B1</text>
<text x="82.8" y="145.7">4_2</text>
<text x="82.8" y="148.3">5_1</text>
<text x="199.9" y="147">GND</text>
<text x="235.4" y="147">GND</text>
<text x="32.2" y="152.1">A3</text>
<text x="32.2" y="154.6">A4</text>
<text x="48.9" y="154.6">B4</text>
<text x="48.9" y="152.1">B3</text>
<text x="82.8" y="150.8">5_2</text>
<text x="82.8" y="153.4">6_1</text>
<text x="82.8" y="155.9">6_2</text>
<text x="32.2" y="157.2">A5</text>
<text x="32.2" y="159.7">A6</text>
<text x="48.9" y="159.7">B6</text>
<text x="48.9" y="157.2">B5</text>
<text x="105.3" y="157.4">R3</text>
<text x="116.1" y="159.7">G</text>
<text x="121.6" y="160.8" transform="rotate(-90 121.6 160.8)">S</text>
<text x="121.6" y="158.2" transform="rotate(-90 121.6 158.2)">D</text>
<text x="125.7" y="158.4">Q1</text>
<text x="125.7" y="161">AO3400A</text>
<text x="32.2" y="162.3">A7</text>
<text x="32.2" y="164.8">A8</text>
<text x="42.9" y="165.9" transform="rotate(-90 42.9 165.9)">GND</text>
<text x="48.9" y="164.8">B8</text>
<text x="48.9" y="162.3">B7</text>
<text x="82.8" y="162.3">1_1</text>
<text x="82.8" y="164.8">1_2</text>
<text x="82.8" y="167.3">2_1</text>
<text x="104.2" y="162.3">100</text>
<text x="114.3" y="166.1">R4</text>
<text x="141.3" y="165">J2</text>
<text x="146.5" y="163.3">+3V3</text>
<text x="44" y="169.9">U2</text>
<text x="44" y="172.4">TXS0108EPWR</text>
<text x="82.8" y="169.9">2_2</text>
<text x="82.8" y="172.4">3_1</text>
<text x="114.3" y="168.6">100K</text>
<text x="135.1" y="169.9">SDI_(MOSI)</text>
<text x="135.1" y="172.4">SDO_(MISO)</text>
<text x="148.3" y="173.3" transform="rotate(-90 148.3 173.3)">VCC</text>
<text x="150" y="169.9">T_CLK</text>
<text x="151.1" y="172.4">T_CS</text>
<text x="39.8" y="177.5">GND</text>
<text x="82.8" y="175">3_2</text>
<text x="82.8" y="177.5">4_1</text>
<text x="135.1" y="177.5">CS</text>
<text x="135.1" y="175">SCK</text>
<text x="150.3" y="175">T_DIN</text>
<text x="150.9" y="177.5">T_DO</text>
<text x="67.8" y="182.6">GND</text>
<text x="82.8" y="180">4_2</text>
<text x="82.8" y="182.6">5_1</text>
<text x="82.8" y="185.1">5_2</text>
<text x="113.5" y="183.8">GND</text>
<text x="135.1" y="182.6">RESET</text>
<text x="135.1" y="180">DC/RS</text>
<text x="135.1" y="185.1">LED</text>
<text x="148.3" y="184.9" transform="rotate(-90 148.3 184.9)">GND</text>
<text x="150.3" y="180">T_IRQ</text>
<text x="82.8" y="187.7">6_1</text>
<text x="82.8" y="190.2">6_2</text>
<text x="145.3" y="194">GND</text>
</g>
<g font-size="1.3">
<text x="124.4" y="46.9">SCL</text>
<text x="130.8" y="46.9">SDA</text>
<text x="31.6" y="55.8">EN</text>
<text x="54.1" y="57">EW2-3</text>
<text x="54.1" y="59.6">EW2-2</text>
<text x="54.1" y="54.5">EW2-4</text>
<text x="254" y="58.3">D-</text>
<text x="54.1" y="62.1">EW2-1</text>
<text x="54.1" y="64.6">EW1-4</text>
<text x="220.5" y="65.9">D+</text>
<text x="254" y="60.8">D+</text>
<text x="54.1" y="67.2">EW1-3</text>
<text x="54.1" y="69.7">EW1-210</text>
<text x="220.5" y="68.5">D-</text>
<text x="54.1" y="72.3">EW1-111</text>
<text x="57.1" y="74.8">IO8</text>
<text x="57.9" y="77.3">D-13</text>
<text x="57.9" y="79.9">D+14</text>
<text x="69.7" y="96.7" transform="rotate(-90 69.7 96.7)">CS15</text>
<text x="74.8" y="99.2" transform="rotate(-90 74.8 99.2)">DCRS17</text>
<text x="77.3" y="98" transform="rotate(-90 77.3 98)">SDO18</text>
<text x="79.9" y="98" transform="rotate(-90 79.9 98)">SCK19</text>
<text x="82.4" y="100" transform="rotate(-90 82.4 100)">BCKLT20</text>
<text x="85" y="97.3" transform="rotate(-90 85 97.3)">SDI21</text>
<text x="87.5" y="99.3" transform="rotate(-90 87.5 99.3)">T_IRQ22</text>
<text x="90" y="98.7" transform="rotate(-90 90 98.7)">T_DO23</text>
<text x="92.6" y="99.3" transform="rotate(-90 92.6 99.3)">T_DIN24</text>
<text x="95.1" y="98.6" transform="rotate(-90 95.1 98.6)">T_CS25</text>
<text x="97.7" y="99.7" transform="rotate(-90 97.7 99.7)">T_CLK26</text>
<text x="72.3" y="102.4" transform="rotate(-90 72.3 102.4)">DSP_RST16</text>
<text x="200" y="107.8">+5V_IN</text>
<text x="124.2" y="119.3">GND</text>
<text x="123" y="121.8">+3V3</text>
<text x="124.7" y="124.3">TX0</text>
<text x="123.7" y="129.4">IO42</text>
<text x="123.7" y="132">IO41</text>
<text x="124.4" y="126.9">RX0</text>
<text x="123.7" y="134.5">IO40</text>
<text x="123.7" y="137">IO39</text>
<text x="205.8" y="133.2">SDA</text>
<text x="205.8" y="135.8">SCL</text>
<text x="111.1" y="142.1">+5V_IN</text>
<text x="123.7" y="139.6">IO38</text>
<text x="19.9" y="148.5">EW1-2</text>
<text x="19.9" y="145.9">EW1-1</text>
<text x="57.1" y="145.9">W1-1</text>
<text x="57.1" y="148.5">W1-2</text>
<text x="19.9" y="153.5">EW1-4</text>
<text x="19.9" y="151">EW1-3</text>
<text x="57.1" y="153.5">W1-4</text>
<text x="57.1" y="151">W1-3</text>
<text x="19.9" y="156.1">EW2-1</text>
<text x="19.9" y="161.2">EW2-3</text>
<text x="19.9" y="158.6">EW2-2</text>
<text x="57.1" y="158.6">W2-2</text>
<text x="57.1" y="161.2">W2-3</text>
<text x="57.1" y="156.1">W2-1</text>
<text x="95.6" y="158.6">BCKLT</text>
<text x="19.9" y="163.7">EW2-4</text>
<text x="57.1" y="163.7">W2-4</text>
<text x="128" y="168.8">SDO</text>
<text x="128.1" y="173.9">SCK</text>
<text x="128.8" y="171.3">SDI</text>
<text x="158.7" y="171.3">T_CS</text>
<text x="158.7" y="168.8">T_CLK</text>
<text x="158.7" y="173.9">T_DIN</text>
<text x="126.8" y="178.9">DCRS</text>
<text x="129.4" y="176.4">CS</text>
<text x="158.7" y="176.4">T_DO</text>
<text x="158.7" y="178.9">T_IRQ</text>
<text x="123.7" y="181.5">DSP_RST</text>
</g>
<g font-size="1.3" fill="#0000c2">
<text x="267.7" y="97.5">USB</text>
<text x="142.5" y="105.6">CPU</text>
</g>
<g font-size="1" fill="#840000">
<text x="233.5" y="36.1" transform="rotate(-90 233.5 36.1)">4</text>
<text x="236" y="36.1" transform="rotate(-90 236 36.1)">3</text>
<text x="238.6" y="36.1" transform="rotate(-90 238.6 36.1)">2</text>
<text x="241.1" y="36.1" transform="rotate(-90 241.1 36.1)">1</text>
<text x="223" y="55.7">A1-B12</text>
<text x="223.5" y="58.2">A4-B9</text>
<text x="250.4" y="58.2">B7</text>
<text x="250.4" y="55.7">B8</text>
<text x="225.1" y="63.3">A5</text>
<text x="225.1" y="65.9">A6</text>
<text x="250.4" y="63.3">B5</text>
<text x="250.4" y="60.8">B6</text>
<text x="225.1" y="68.4">A7</text>
<text x="225.1" y="70.9">A8</text>
<text x="248.4" y="70.9">B1-A12</text>
<text x="248.9" y="68.4">B4-A9</text>
<text x="210.2" y="123">6</text>
<text x="248.3" y="120.5">1</text>
<text x="248.3" y="123">2</text>
<text x="248.3" y="125.5">3</text>
<text x="271.2" y="123">4</text>
<text x="210.2" y="128.1">1</text>
<text x="210.2" y="130.6">2</text>
<text x="210.2" y="133.2">3</text>
<text x="210.2" y="135.7">4</text>
<text x="210.2" y="140.8">5</text>
</g>
<g font-size="1" fill="#008484">
<text x="234.4" y="44" transform="rotate(-90 234.4 44)">SHIELD</text>
<text x="237" y="44" transform="rotate(-90 237 44)">SHIELD</text>
<text x="239.5" y="44" transform="rotate(-90 239.5 44)">SHIELD</text>
<text x="242.1" y="44" transform="rotate(-90 242.1 44)">SHIELD</text>
<text x="229.1" y="56.6">GND</text>
<text x="229.1" y="59.2">VBUS</text>
<text x="244.3" y="56.6">SBU2</text>
<text x="245.2" y="59.2">DN2</text>
<text x="229.1" y="64.3">CC1</text>
<text x="245.3" y="64.3">CC2</text>
<text x="245.3" y="61.7">DP2</text>
<text x="229.1" y="66.8">DP1</text>
<text x="229.1" y="69.3">DN1</text>
<text x="229.1" y="71.9">SBU1</text>
<text x="244.4" y="69.3">VBUS</text>
<text x="245.2" y="71.9">GND</text>
<text x="212.6" y="123.9">6</text>
<text x="250.7" y="121.4">ADJ(GND)</text>
<text x="250.7" y="123.9">VOUT(TAB)</text>
<text x="267.2" y="123.9">TAB</text>
<text x="212.6" y="129">1</text>
<text x="212.6" y="131.6">2</text>
<text x="250.7" y="126.5">IN</text>
<text x="212.6" y="134.1">3</text>
<text x="212.6" y="136.6">4</text>
<text x="212.6" y="141.7">5</text>
</g>
</svg>
